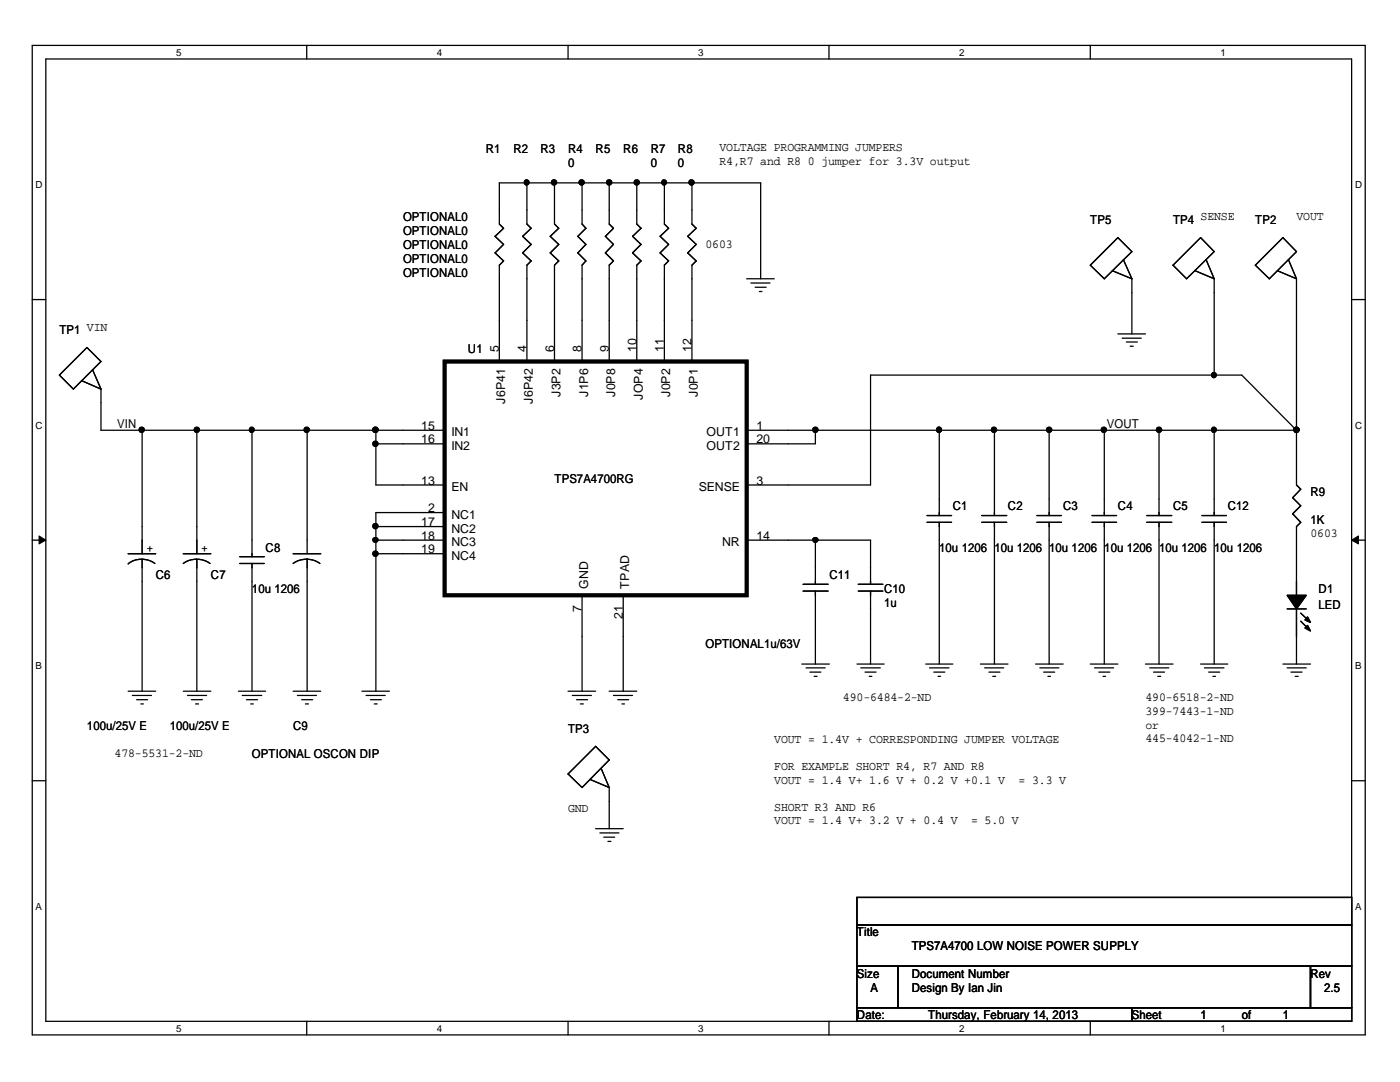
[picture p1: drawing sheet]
<svg xmlns="http://www.w3.org/2000/svg" width="279mm" height="216mm" viewBox="0 0 279 216" stroke-linecap="round" stroke-linejoin="round" font-family="sans-serif">
<path d="M6.4 9.1h266.1v197.4h-266.1zM9.1 11.8h260.6v192h-260.6z" fill="none" stroke="#000" stroke-width=".25"/>
<g fill="#fff">
<path d="M35.1 9.3h1.1v2.2h-1.1z"/>
<path d="M35.1 204h1.1v2.2h-1.1z"/>
</g>
<path d="M61.2 9.1v2.7M61.2 203.8v2.7" fill="none" stroke="#000" stroke-width=".25"/>
<g fill="#fff">
<path d="M87.2 9.3h1.1v2.2h-1.1z"/>
<path d="M87.2 204h1.1v2.2h-1.1z"/>
</g>
<path d="M113.4 9.1v2.7M113.4 203.8v2.7" fill="none" stroke="#000" stroke-width=".25"/>
<g fill="#fff">
<path d="M139.4 9.3h1.1v2.2h-1.1z"/>
<path d="M139.4 204h1.1v2.2h-1.1z"/>
</g>
<path d="M165.4 9.1v2.7M165.4 203.8v2.7" fill="none" stroke="#000" stroke-width=".25"/>
<g fill="#fff">
<path d="M191.4 9.3h1.1v2.2h-1.1z"/>
<path d="M191.4 204h1.1v2.2h-1.1z"/>
</g>
<path d="M217.6 9.1v2.7M217.6 203.8v2.7" fill="none" stroke="#000" stroke-width=".25"/>
<g fill="#fff">
<path d="M243.6 9.3h1.1v2.2h-1.1z"/>
<path d="M243.6 204h1.1v2.2h-1.1z"/>
<path d="M7.1 35.7h1.5v2.2h-1.5z"/>
<path d="M270.4 35.7h1.5v2.2h-1.5z"/>
<path d="M7.1 83.7h1.5v2.2h-1.5z"/>
<path d="M270.4 83.7h1.5v2.2h-1.5z"/>
</g>
<path d="M6.4 59.8h2.7M269.7 59.8h2.8" fill="none" stroke="#000" stroke-width=".25"/>
<g fill="#fff">
<path d="M7.1 131.7h1.3v2.2h-1.3z"/>
<path d="M270.4 131.7h1.3v2.2h-1.3z"/>
</g>
<path d="M6.4 107.8h2.7M269.7 107.8h2.8" fill="none" stroke="#000" stroke-width=".25"/>
<g fill="#000" stroke="#000" stroke-width=".2">
<path d="M7.8 106.9l1.3 .9-1.3 .7z" fill-rule="evenodd"/>
<path d="M269.7 107.8l1.4-.9v1.6z" fill-rule="evenodd"/>
</g>
<g fill="#fff">
<path d="M7.1 179.7h1.3v2.2h-1.3z"/>
<path d="M270.4 179.7h1.3v2.2h-1.3z"/>
</g>
<g fill="none" stroke="#000" stroke-width=".25">
<path d="M105.2 36.5v8.2l.8 .9-1.7 1.6 1.7 1.6-1.7 1.7 1.7 1.6-.8 .8v19.2M110.7 36.5v8.2l.8 .9-1.7 1.6 1.7 1.6-1.7 1.7 1.7 1.6-.8 .8v19.2M116.2 36.5v8.2l.7 .9-1.6 1.6 1.6 1.6-1.6 1.7 1.6 1.6-.7 .8v19.2M121.6 36.5v8.2l.8 .9-1.6 1.6 1.6 1.6-1.6 1.7 1.6 1.6-.8 .8v19.2M127.1 36.5v8.2l.8 .9-1.7 1.6 1.7 1.6-1.7 1.7 1.7 1.6-.8 .8v19.2M132.6 36.5v8.2l.8 .9-1.7 1.6 1.7 1.6-1.7 1.7 1.7 1.6-.8 .8v19.2M138.1 36.5v8.2l.8 .9-1.7 1.6 1.7 1.6-1.7 1.7 1.7 1.6-.8 .8v19.2M149 55.6h5.5M149.9 56.5h3.8M150.7 57.3h2.2M151.6 58.2h.5M151.8 55.6v-19.1h-52.1v8.2l.8 .9-1.7 1.6 1.7 1.6-1.7 1.7 1.7 1.6-.8 .8v19.2"/>
<path d="M217.6 52.9l5.5-5.5 2.8 2.8-5.5 5.4zM222 54l3.9 1.6M224.2 51.8l1.7 3.8M225.9 55.6v11M234.1 52.9l5.5-5.5 2.7 2.8-5.5 5.4zM238.5 54l3.8 1.6M240.7 51.8l1.6 3.8M242.3 55.6v19.2M250.5 52.9l5.5-5.5 2.7 2.8-5.4 5.4zM254.9 54l3.8 1.6M257.1 51.8l1.6 3.8M258.7 55.6v41.2l.9 .8-1.6 1.7 1.6 1.6-1.6 1.6 1.6 1.7-.9 .9v13.7"/>
<path d="M16.3 75.9l3.9 1.7M17.4 69.3l2.8 2.8-5.6 5.5-2.7-2.8zM18.5 73.7l1.7 3.9M20.2 77.6v8.3h68.5M223.1 66.6h5.5M223.9 67.5h3.9M224.8 68.2h2.2M225.6 69.1h.5M28.4 85.9v24.6M39.3 85.9v24.6M50.3 85.9v25.2M61.3 85.9v24.6"/>
<path d="M75 85.9v10.9h13.7M75 88.6h13.7M149 85.9h109.7l-10.9-11.1h-74.1v22h-24.7M162.7 85.9v2.7h-13.7M187.5 85.9v17M198.5 85.9v17M209.4 85.9v17M220.4 85.9v17M231.3 85.9v17M242.3 85.9v17M25.6 110.5h5.5M28.4 111.6v26.3"/>
<path d="M30.9 112.4a4.4 4.4 0 0 0-5.3 .1M36.6 112.4a4.6 4.6 0 0 1 5.3 0M36.6 110.5h5.5M39.3 111.6v26.3M47.8 112.4h4.9M47.8 111.1h4.9M50.3 112.4v25.5M58.5 112.4l1.3-.6 1.4-.2 1.4 .2 1.2 .6M58.5 110.5h5.5M61.3 111.6v26.3M75 105.1h13.7M75 107.8h13.7"/>
<path d="M75 110.5h13.7M88.7 102.3h-13.7v35.6M116.2 118.8v19.1M124.4 118.8v19.1M149 107.8h24.7v8.8M160.3 117.9h5M160.3 116.6h5M162.7 107.8v8.8M162.7 117.9v14.6M171.3 117.9h4.9M171.3 116.6h4.9M173.7 117.9v14.6"/>
<path d="M185 104.2h4.9M185 102.9h4.9M187.5 104.2v28.3M195.9 104.2h5M195.9 102.9h5M198.5 104.2v28.3M206.9 104.2h4.9M206.9 102.9h4.9M209.4 104.2v28.3M217.9 104.2h4.9M217.9 102.9h4.9M220.4 104.2v28.3"/>
<path d="M228.9 104.2h4.9M228.9 102.9h4.9M231.3 104.2v28.3M239.9 104.2h4.9M239.9 102.9h4.9M242.3 104.2v28.3M25.6 137.9h5.5M26.4 138.8h3.8M27.3 139.6h2.2M36.6 137.9h5.5M37.4 138.8h3.8M38.2 139.6h2.2"/>
<path d="M47.6 137.9h5.4M48.3 138.8h3.9M49.2 139.6h2.2M58.5 137.9h5.5M59.4 138.8h3.8M60.2 139.6h2.2M72.2 137.9h5.5M73.1 138.8h3.8M73.9 139.6h2.2M113.4 137.9h5.5M114.2 138.8h3.8M115.1 139.6h2.2"/>
<path d="M121.6 137.9h5.5M122.4 138.8h3.8M123.3 139.6h2.2M160 132.5h5.5M160.9 133.3h3.8M161.6 134.1h2.2M162.5 135h.6M171 132.5h5.4M171.8 133.3h3.9M172.6 134.1h2.2M173.5 135h.5M184.7 132.5h5.5"/>
<path d="M185.5 133.3h3.9M186.4 134.1h2.2M187.2 135h.5M195.7 132.5h5.5M196.5 133.3h3.8M197.4 134.1h2.2M198.1 135h.6M206.7 132.5h5.5M207.5 133.3h3.8M208.3 134.1h2.2M209.1 135h.5M217.6 132.5h5.5"/>
<path d="M218.4 133.3h3.8M219.3 134.1h2.2M220.1 135h.5M228.6 132.5h5.5M229.4 133.3h3.9M230.2 134.1h2.2M231.1 135h.5M239.6 132.5h5.4M240.4 133.3h3.9M241.2 134.1h2.2M242.1 135h.5M256 132.5h5.5"/>
<path d="M256.9 133.3h3.8M256.9 121.5h3.8M257.6 134.1h2.2M258.5 135h.6M258.7 121.5v11M259.6 122.3l1.7 1.7M259.6 124l1.7 1.6M6.4 155.8h2.7M28.1 140.5h.5M39 140.5h.6M50 140.5h.5M61 140.5h.6"/>
<path d="M74.7 140.5h.6M113.4 154.4l5.5-5.5 2.7 2.7-5.4 5.5zM115.8 140.5h.6M117.8 155.5l3.8 1.6M120 153.3l1.6 3.8M121.6 157.1v8.3M124.1 140.5h.5M269.7 155.8h2.8M118.9 165.4h5.5M119.7 166.2h3.8M120.5 167h2.2M121.3 167.9h.6"/>
<path d="M171 179.1h98.7v5.5h-98.7zM171 184.6h98.7v8.2h-98.7zM171 192.8h8.2v8.3h-8.2zM179.2 192.8h82.3v8.3h-82.3zM261.5 192.8h8.2v8.3h-8.2zM171 201.1h54.9v2.7h-54.9zM225.9 201.1h43.8v2.7h-43.8z"/>
</g>
<g fill="#000" stroke="#000" stroke-width=".25">
<path d="M256.9 118.8h3.8l-2 2.7z" fill-rule="evenodd"/>
<path d="M256.9 118.8h3.8l-2 2.7z" fill-rule="evenodd"/>
<path d="M260.4 125.3l.5-.5 .6 1.1z" fill-rule="evenodd"/>
<path d="M260.9 123.1l.6 1.1-1.1-.5z" fill-rule="evenodd"/>
<path d="M260.4 125.3l.5-.5 .6 1.1z" fill-rule="evenodd"/>
<path d="M260.9 123.1l.6 1.1-1.1-.5z" fill-rule="evenodd"/>
<circle cx="105.1" cy="36.4" r=".5"/>
<circle cx="110.6" cy="36.4" r=".52"/>
<circle cx="116.1" cy="36.4" r=".52"/>
<circle cx="121.6" cy="36.4" r=".52"/>
<circle cx="127.1" cy="36.4" r=".52"/>
<circle cx="132.5" cy="36.4" r=".5"/>
<circle cx="138" cy="36.4" r=".52"/>
<circle cx="242.2" cy="74.8" r=".5"/>
<circle cx="28.3" cy="85.8" r=".52"/>
<circle cx="39.3" cy="85.8" r=".52"/>
<circle cx="50.2" cy="85.8" r=".5"/>
<circle cx="61.2" cy="85.8" r=".52"/>
<circle cx="74.9" cy="88.6" r=".52"/>
<circle cx="74.9" cy="85.8" r=".52"/>
<circle cx="162.7" cy="85.8" r=".52"/>
<circle cx="187.4" cy="85.8" r=".5"/>
<circle cx="198.4" cy="85.8" r=".52"/>
<circle cx="209.4" cy="85.8" r=".52"/>
<circle cx="220.3" cy="85.8" r=".52"/>
<circle cx="231.3" cy="85.8" r=".52"/>
<circle cx="242.2" cy="85.8" r=".5"/>
<circle cx="258.7" cy="85.8" r=".52"/>
<circle cx="74.9" cy="110.5" r=".52"/>
<circle cx="74.9" cy="105" r=".52"/>
<circle cx="74.9" cy="107.7" r=".5"/>
<circle cx="162.7" cy="107.7" r=".5"/>
</g>
<path d="M88.7 72.1h60.3v46.7h-60.3z" fill="none" stroke="#000" stroke-width=".76"/>
<g font-size="2.5">
<text x="96.9" y="30.5">R1</text>
<text x="102.4" y="30.5">R2</text>
<text x="107.9" y="30.5">R3</text>
<text x="113.4" y="30.5">R4</text>
<text x="113.4" y="33.3">0</text>
<text x="118.9" y="30.5">R5</text>
<text x="124.4" y="30.5">R6</text>
<text x="129.9" y="30.5">R7</text>
<text x="129.9" y="33.3">0</text>
<text x="135.3" y="30.5">R8</text>
<text x="135.3" y="33.3">0</text>
<text x="143.6" y="30.2">VOLTAGE PROGRAMMING JUMPERS</text>
<text x="143.6" y="33">R4,R7 and R8 0 jumper for 3.3V output</text>
<text x="80.4" y="47">OPTIONAL0</text>
<text x="80.4" y="44.2">OPTIONAL0</text>
<text x="217.6" y="44.8">TP5</text>
<text x="234.1" y="44.8">TP4</text>
<text x="239.6" y="43.9">SENSE</text>
<text x="250.5" y="44.8">TP2</text>
<text x="258.7" y="43.9">VOUT</text>
<text x="80.4" y="52.5">OPTIONAL0</text>
<text x="80.4" y="49.7">OPTIONAL0</text>
<text x="140.8" y="49.4">0603</text>
<text x="80.4" y="55.2">OPTIONAL0</text>
<text x="17.4" y="66">VIN</text>
<text x="11.9" y="66.7">TP1</text>
<text x="93.4" y="70.5">U1</text>
<text x="99.6" y="70.2" transform="rotate(-90 99.6 70.2)">5</text>
<text x="105.1" y="70.2" transform="rotate(-90 105.1 70.2)">4</text>
<text x="110.6" y="70.2" transform="rotate(-90 110.6 70.2)">6</text>
<text x="116.1" y="70.2" transform="rotate(-90 116.1 70.2)">8</text>
<text x="121.5" y="70.2" transform="rotate(-90 121.5 70.2)">9</text>
<text x="127" y="70.2" transform="rotate(-90 127 70.2)">10</text>
<text x="132.5" y="70.2" transform="rotate(-90 132.5 70.2)">11</text>
<text x="138" y="70.2" transform="rotate(-90 138 70.2)">12</text>
<text x="100.8" y="80.5" transform="rotate(-90 100.8 80.5)">J6P41</text>
<text x="106.3" y="80.5" transform="rotate(-90 106.3 80.5)">J6P42</text>
<text x="111.8" y="79.2" transform="rotate(-90 111.8 79.2)">J3P2</text>
<text x="117.3" y="79.2" transform="rotate(-90 117.3 79.2)">J1P6</text>
<text x="122.8" y="79.2" transform="rotate(-90 122.8 79.2)">J0P8</text>
<text x="128.3" y="79.8" transform="rotate(-90 128.3 79.8)">JOP4</text>
<text x="133.8" y="79.2" transform="rotate(-90 133.8 79.2)">J0P2</text>
<text x="139.3" y="79.2" transform="rotate(-90 139.3 79.2)">J0P1</text>
<text x="23.4" y="85.3">VIN</text>
<text x="84.1" y="85.8">15</text>
<text x="84.1" y="88.5">16</text>
<text x="90.1" y="87">IN1</text>
<text x="90.1" y="89.7">IN2</text>
<text x="141" y="87">OUT1</text>
<text x="141" y="89.7">OUT2</text>
<text x="151" y="85.8">1</text>
<text x="151" y="88.5">20</text>
<text x="220.9" y="85.3">VOUT</text>
<text x="84.1" y="96.7">13</text>
<text x="90.1" y="98">EN</text>
<text x="110.7" y="96.4">TPS7A4700RG</text>
<text x="139.4" y="98">SENSE</text>
<text x="151" y="96.7">3</text>
<text x="190.2" y="101.9">C1</text>
<text x="201.2" y="101.9">C2</text>
<text x="212.2" y="101.9">C3</text>
<text x="223.1" y="101.9">C4</text>
<text x="234.1" y="101.9">C5</text>
<text x="245" y="101.9">C12</text>
<text x="261.5" y="99.1">R9</text>
<text x="84.1" y="105">17</text>
<text x="84.1" y="107.7">18</text>
<text x="85.4" y="102.2">2</text>
<text x="90.1" y="103.5">NC1</text>
<text x="90.1" y="106.3">NC2</text>
<text x="151" y="107.7">14</text>
<text x="261.5" y="107.1">0603</text>
<text x="261.5" y="104.6">1K</text>
<text x="29.2" y="110.1">+</text>
<text x="40.1" y="110.1">+</text>
<text x="53" y="110.1">C8</text>
<text x="84.1" y="110.4">19</text>
<text x="90.1" y="109">NC3</text>
<text x="90.1" y="111.7">NC4</text>
<text x="144.1" y="109">NR</text>
<text x="187.5" y="110.1">10u 1206</text>
<text x="198.5" y="110.1">10u 1206</text>
<text x="209.4" y="110.1">10u 1206</text>
<text x="220.4" y="110.1">10u 1206</text>
<text x="231.3" y="110.1">10u 1206</text>
<text x="242.3" y="110.1">10u 1206</text>
<text x="31.1" y="115.6">C6</text>
<text x="42.1" y="115.6">C7</text>
<text x="50.3" y="118.3">10u 1206</text>
<text x="117.3" y="117.4" transform="rotate(-90 117.3 117.4)">GND</text>
<text x="125.6" y="117.4" transform="rotate(-90 125.6 117.4)">TPAD</text>
<text x="165.5" y="115.6">C11</text>
<text x="176.4" y="118.3">C10</text>
<text x="263.1" y="118.3">D1</text>
<text x="116.1" y="122.1" transform="rotate(-90 116.1 122.1)">7</text>
<text x="124.3" y="123.4" transform="rotate(-90 124.3 123.4)">21</text>
<text x="176.4" y="121.1">1u</text>
<text x="263.1" y="121.6">LED</text>
<text x="140.8" y="129.3">OPTIONAL1u/63V</text>
<text x="168.2" y="140">490-6484-2-ND</text>
<text x="228.6" y="140">490-6518-2-ND</text>
<text x="228.6" y="142.7">399-7443-1-ND</text>
<text x="17.4" y="145.7">100u/25V E</text>
<text x="33.9" y="145.7">100u/25V E</text>
<text x="58.5" y="145.7">C9</text>
<text x="113.4" y="146.3">TP3</text>
<text x="154.5" y="148.3">VOUT = 1.4V + CORRESPONDING JUMPER VOLTAGE</text>
<text x="228.6" y="145.4">or</text>
<text x="228.6" y="148.1">445-4042-1-ND</text>
<text x="22.9" y="151">478-5531-2-ND</text>
<text x="50.3" y="151.2">OPTIONAL OSCON DIP</text>
<text x="154.5" y="153.7">FOR EXAMPLE SHORT R4, R7 AND R8</text>
<text x="113.4" y="162">GND</text>
<text x="154.5" y="156.4">VOUT = 1.4 V+ 1.6 V + 0.2 V +0.1 V</text>
<text x="154.5" y="161.8">SHORT R3 AND R6</text>
<text x="203.3" y="156.4">= 3.3 V</text>
<text x="154.5" y="164.5">VOUT = 1.4 V+ 3.2 V + 0.4 V</text>
<text x="193.8" y="164.5">= 5.0 V</text>
<text x="171" y="186.9">Title</text>
<text x="181.9" y="189.7">TPS7A4700 LOW NOISE POWER SUPPLY</text>
<text x="171" y="195.1">Size</text>
<text x="173.7" y="197.9">A</text>
<text x="181.9" y="195.1">Document Number</text>
<text x="181.9" y="197.9">Design By Ian Jin</text>
<text x="261.5" y="195.1">Rev</text>
<text x="264.2" y="197.9">2.5</text>
<text x="171" y="203.4">Date:</text>
<text x="185.3" y="203.4">Thursday, February 14, 2013</text>
<text x="225.9" y="203.4">Sheet</text>
<text x="239.6" y="203.4">1</text>
<text x="247.8" y="203.4">of</text>
<text x="256" y="203.4">1</text>
</g>
<g font-size="1.9">
<text x="35.1" y="11.1">5</text>
<text x="87.2" y="11.1">4</text>
<text x="139.4" y="11.1">3</text>
<text x="191.4" y="11.1">2</text>
<text x="243.6" y="11.1">1</text>
<text x="7.1" y="37.5">D</text>
<text x="270.4" y="37.5">D</text>
<text x="7.1" y="85.5">C</text>
<text x="270.4" y="85.5">C</text>
<text x="7.1" y="133.5">B</text>
<text x="270.4" y="133.5">B</text>
<text x="7.1" y="181.5">A</text>
<text x="270.4" y="181.5">A</text>
<text x="35.1" y="205.8">5</text>
<text x="87.2" y="205.8">4</text>
<text x="139.4" y="205.8">3</text>
<text x="191.4" y="205.8">2</text>
<text x="243.6" y="205.8">1</text>
</g>
</svg>
